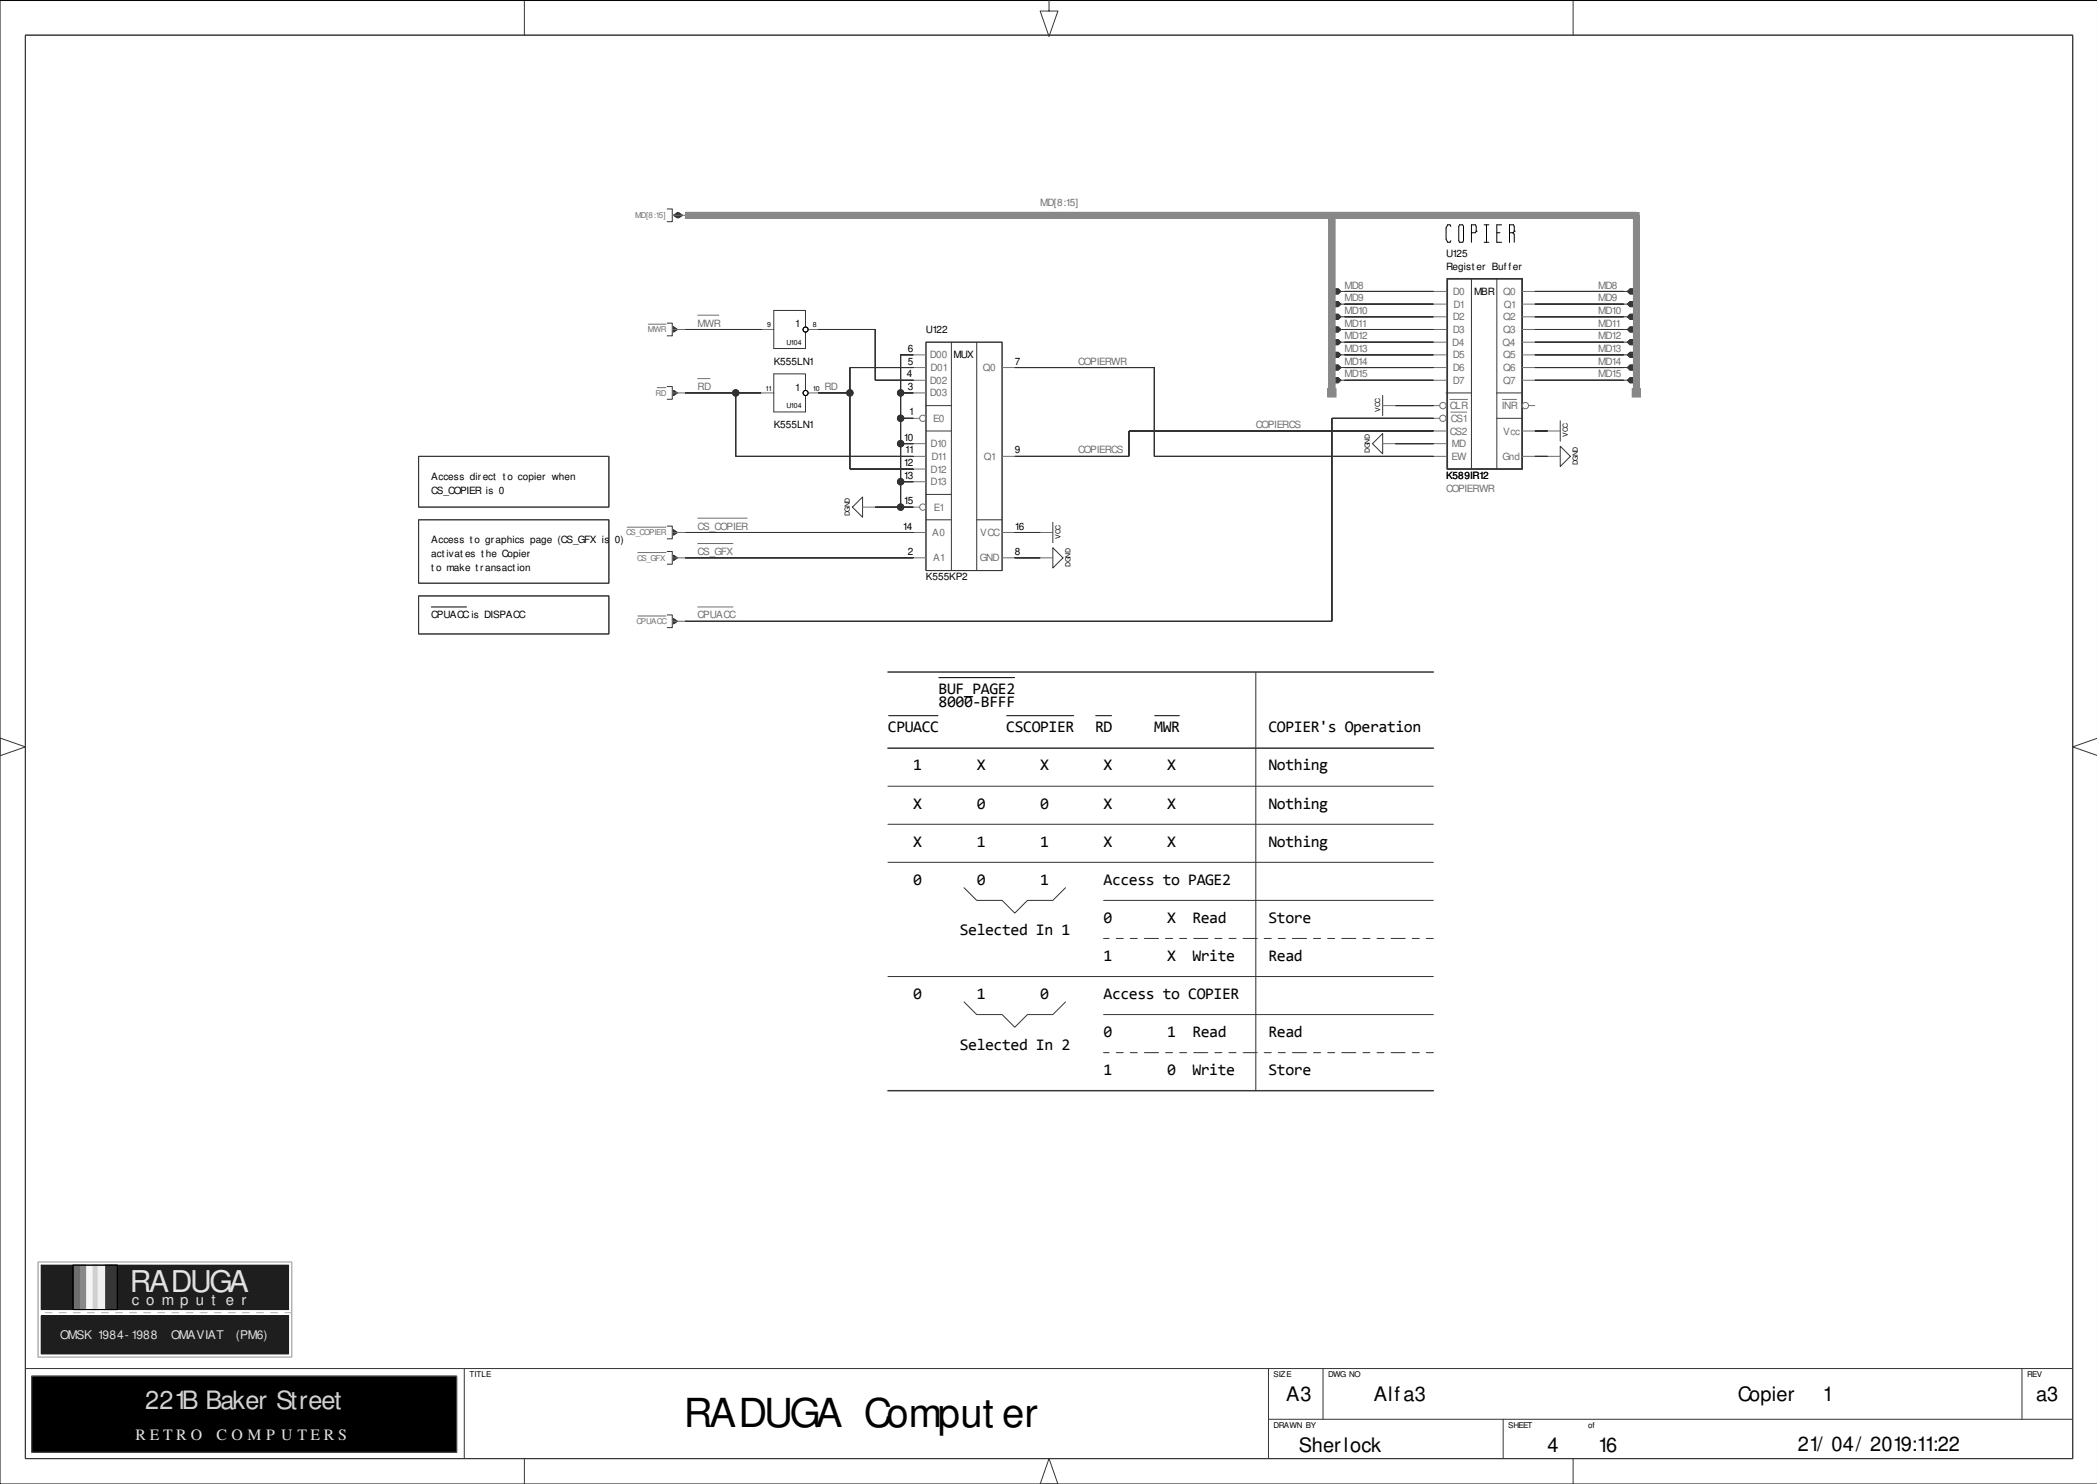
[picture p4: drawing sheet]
<svg xmlns="http://www.w3.org/2000/svg" width="420mm" height="297mm" viewBox="0 0 420 297" stroke-linecap="round" stroke-linejoin="round" font-family="sans-serif">
<path d="M419.9 .1h-419.9v296.9h419.9" fill="none" stroke="#000" stroke-width=".2"/>
<path d="M289.7 55.8h15v38.1h-15z" fill="none" stroke="#353535" stroke-width=".3"/>
<g fill="none" stroke="#6f6f6f" stroke-width=".2">
<path d="M287 58.3h2.5M304.7 58.3h2.6M287 60.9h2.5M287 63.4h2.5M287 66h2.5M287 68.5h2.5M287 71h2.5M287 73.6h2.5M287 76.1h2.5M290.3 80h3.5M300.8 80h2.8M304.7 60.9h2.6"/>
<path d="M304.7 63.4h2.6M304.7 66h2.6M304.7 68.5h2.6M304.7 71h2.6M304.7 73.6h2.6M304.7 76.1h2.6M325 76.1h.1M276.8 88.8h2.5M287 81.2h1.2M287 83.7h1.2M287 86.3h2.5M287 88.8h2.5"/>
<path d="M287 91.3h2.5M290.4 82.5h3.2M304.7 86.3h2.6M304.7 91.3h2.6M306 81.2h1.3M309.8 86.3h2.5M309.8 91.3h2.5"/>
<circle cx="288.9" cy="83.7" r=".64"/>
<circle cx="288.9" cy="81.2" r=".63"/>
<circle cx="305.4" cy="81.2" r=".63"/>
</g>
<path d="M294.6 55.8v38.1M299.7 55.8v38.1M289.5 78.6h5.1M299.7 78.6h5M274.8 88.8l2-2v4zM299.7 83.7h5M312.3 89.3l2.1 2-2.1 2.1zM312.3 84.2v4.1" fill="none" stroke="#353535" stroke-width=".2"/>
<path d="M326.3 75.6h.8l.5 .5-.5 .5h-.8l-.5-.5z" fill-rule="evenodd" fill="#353535"/>
<path d="M325 76.1h.8M326.3 75.6h.8l.5 .5-.5 .5h-.8l-.5-.5z" fill="none" stroke="#353535" stroke-width=".2"/>
<path d="M325 73.6h.1" fill="none" stroke="#6f6f6f" stroke-width=".2"/>
<path d="M326.3 73.1h.8l.5 .5-.5 .5h-.8l-.5-.5z" fill-rule="evenodd" fill="#353535"/>
<path d="M325 73.6h.8M326.3 73.1h.8l.5 .5-.5 .5h-.8l-.5-.5z" fill="none" stroke="#353535" stroke-width=".2"/>
<path d="M325 71h.1" fill="none" stroke="#6f6f6f" stroke-width=".2"/>
<path d="M326.3 70.5h.8l.5 .5-.5 .5h-.8l-.5-.5z" fill-rule="evenodd" fill="#353535"/>
<path d="M325 71h.8M326.3 70.5h.8l.5 .5-.5 .5h-.8l-.5-.5z" fill="none" stroke="#353535" stroke-width=".2"/>
<path d="M325 68.5h.1" fill="none" stroke="#6f6f6f" stroke-width=".2"/>
<path d="M326.3 68h.8l.5 .5-.5 .5h-.8l-.5-.5z" fill-rule="evenodd" fill="#353535"/>
<path d="M325 68.5h.8M326.3 68h.8l.5 .5-.5 .5h-.8l-.5-.5z" fill="none" stroke="#353535" stroke-width=".2"/>
<path d="M325 66h.1" fill="none" stroke="#6f6f6f" stroke-width=".2"/>
<path d="M326.3 65.4h.8l.5 .6-.5 .5h-.8l-.5-.5z" fill-rule="evenodd" fill="#353535"/>
<path d="M325 66h.8M326.3 65.4h.8l.5 .6-.5 .5h-.8l-.5-.5z" fill="none" stroke="#353535" stroke-width=".2"/>
<path d="M325 63.4h.1" fill="none" stroke="#6f6f6f" stroke-width=".2"/>
<path d="M325.8 63.4l.5-.5h.8l.5 .5-.5 .5h-.8z" fill-rule="evenodd" fill="#353535"/>
<path d="M325 63.4h.8M325.8 63.4l.5-.5h.8l.5 .5-.5 .5h-.8z" fill="none" stroke="#353535" stroke-width=".2"/>
<path d="M325 60.9h.1" fill="none" stroke="#6f6f6f" stroke-width=".2"/>
<path d="M325.8 60.9l.5-.5h.8l.5 .5-.5 .5h-.8z" fill-rule="evenodd" fill="#353535"/>
<path d="M325 60.9h.8M325.8 60.9l.5-.5h.8l.5 .5-.5 .5h-.8z" fill="none" stroke="#353535" stroke-width=".2"/>
<path d="M325 58.3h.1" fill="none" stroke="#6f6f6f" stroke-width=".2"/>
<path d="M325.8 58.3l.5-.5h.8l.5 .5-.5 .5h-.8z" fill-rule="evenodd" fill="#353535"/>
<path d="M325 58.3h.8M325.8 58.3l.5-.5h.8l.5 .5-.5 .5h-.8z" fill="none" stroke="#353535" stroke-width=".2"/>
<path d="M269.2 58.3h17.8z" fill-rule="evenodd" fill="#313131"/>
<path d="M269.2 58.3h17.8zM269.2 58.3h17.8" fill="none" stroke="#313131" stroke-width=".2"/>
<path d="M269.2 60.9h17.8z" fill-rule="evenodd" fill="#313131"/>
<path d="M269.2 60.9h17.8zM269.2 60.9h17.8" fill="none" stroke="#313131" stroke-width=".2"/>
<path d="M269.2 63.4h17.8z" fill-rule="evenodd" fill="#313131"/>
<path d="M269.2 63.4h17.8zM269.2 63.4h17.8" fill="none" stroke="#313131" stroke-width=".2"/>
<path d="M269.2 66h17.8z" fill-rule="evenodd" fill="#313131"/>
<path d="M269.2 66h17.8zM269.2 66h17.8" fill="none" stroke="#313131" stroke-width=".2"/>
<path d="M269.2 68.5h17.8z" fill-rule="evenodd" fill="#313131"/>
<path d="M269.2 68.5h17.8zM269.2 68.5h17.8" fill="none" stroke="#313131" stroke-width=".2"/>
<path d="M269.2 71h17.8z" fill-rule="evenodd" fill="#313131"/>
<path d="M269.2 71h17.8zM269.2 71h17.8" fill="none" stroke="#313131" stroke-width=".2"/>
<path d="M269.2 73.6h17.8z" fill-rule="evenodd" fill="#313131"/>
<path d="M269.2 73.6h17.8zM269.2 73.6h17.8" fill="none" stroke="#313131" stroke-width=".2"/>
<path d="M269.2 76.1h17.8z" fill-rule="evenodd" fill="#313131"/>
<path d="M269.2 76.1h17.8zM269.2 76.1h17.8" fill="none" stroke="#313131" stroke-width=".2"/>
<path d="M307.3 86.3h2.5z" fill-rule="evenodd" fill="#313131"/>
<path d="M307.3 86.3h2.5zM307.3 86.3h2.5" fill="none" stroke="#313131" stroke-width=".2"/>
<path d="M307.3 91.3h2.5z" fill-rule="evenodd" fill="#313131"/>
<path d="M307.3 91.3h2.5zM307.3 91.3h2.5" fill="none" stroke="#313131" stroke-width=".2"/>
<path d="M307.3 58.3h17.7z" fill-rule="evenodd" fill="#313131"/>
<path d="M307.3 58.3h17.7zM307.3 58.3h17.7" fill="none" stroke="#313131" stroke-width=".2"/>
<path d="M307.3 60.9h17.7z" fill-rule="evenodd" fill="#313131"/>
<path d="M307.3 60.9h17.7zM307.3 60.9h17.7" fill="none" stroke="#313131" stroke-width=".2"/>
<path d="M307.3 63.4h17.7z" fill-rule="evenodd" fill="#313131"/>
<path d="M307.3 63.4h17.7zM307.3 63.4h17.7" fill="none" stroke="#313131" stroke-width=".2"/>
<path d="M307.3 66h17.7z" fill-rule="evenodd" fill="#313131"/>
<path d="M307.3 66h17.7zM307.3 66h17.7" fill="none" stroke="#313131" stroke-width=".2"/>
<path d="M307.3 68.5h17.7z" fill-rule="evenodd" fill="#313131"/>
<path d="M307.3 68.5h17.7zM307.3 68.5h17.7" fill="none" stroke="#313131" stroke-width=".2"/>
<path d="M307.3 71h17.7z" fill-rule="evenodd" fill="#313131"/>
<path d="M307.3 71h17.7zM307.3 71h17.7" fill="none" stroke="#313131" stroke-width=".2"/>
<path d="M307.3 73.6h17.7z" fill-rule="evenodd" fill="#313131"/>
<path d="M307.3 73.6h17.7zM307.3 73.6h17.7" fill="none" stroke="#313131" stroke-width=".2"/>
<path d="M307.3 76.1h17.7z" fill-rule="evenodd" fill="#313131"/>
<path d="M307.3 76.1h17.7zM307.3 76.1h17.7" fill="none" stroke="#313131" stroke-width=".2"/>
<path d="M279.3 88.8h7.7z" fill-rule="evenodd" fill="#313131"/>
<path d="M279.3 88.8h7.7zM279.3 88.8h7.7" fill="none" stroke="#313131" stroke-width=".2"/>
<path d="M279.3 81.2h7.7z" fill-rule="evenodd" fill="#313131"/>
<path d="M226 86.3v5zM226 86.3v5M279.3 81.2h7.7zM279.3 81.2h7.7" fill="none" stroke="#313131" stroke-width=".2"/>
<path d="M203.2 91.3h22.8z" fill-rule="evenodd" fill="#313131"/>
<path d="M203.2 91.3h22.8zM203.2 91.3h22.8" fill="none" stroke="#313131" stroke-width=".2"/>
<path d="M226 86.3h61z" fill-rule="evenodd" fill="#313131"/>
<path d="M226 86.3h61zM226 86.3h61" fill="none" stroke="#313131" stroke-width=".2"/>
<path d="M269.2 58.3h.1" fill="none" stroke="#6f6f6f" stroke-width=".2"/>
<path d="M266.6 58.3l.5-.5h.8l.5 .5-.5 .5h-.8z" fill-rule="evenodd" fill="#353535"/>
<path d="M266.6 58.3l.5-.5h.8l.5 .5-.5 .5h-.8zM268.4 58.3h.8" fill="none" stroke="#353535" stroke-width=".2"/>
<path d="M269.2 60.9h.1" fill="none" stroke="#6f6f6f" stroke-width=".2"/>
<path d="M266.6 60.9l.5-.5h.8l.5 .5-.5 .5h-.8z" fill-rule="evenodd" fill="#353535"/>
<path d="M266.6 60.9l.5-.5h.8l.5 .5-.5 .5h-.8zM268.4 60.9h.8" fill="none" stroke="#353535" stroke-width=".2"/>
<path d="M269.2 66h.1" fill="none" stroke="#6f6f6f" stroke-width=".2"/>
<path d="M266.6 66l.5-.6h.8l.5 .6-.5 .5h-.8z" fill-rule="evenodd" fill="#353535"/>
<path d="M266.6 66l.5-.6h.8l.5 .6-.5 .5h-.8zM268.4 66h.8" fill="none" stroke="#353535" stroke-width=".2"/>
<path d="M269.2 68.5h.1" fill="none" stroke="#6f6f6f" stroke-width=".2"/>
<path d="M266.6 68.5l.5-.5h.8l.5 .5-.5 .5h-.8z" fill-rule="evenodd" fill="#353535"/>
<path d="M266.6 68.5l.5-.5h.8l.5 .5-.5 .5h-.8zM268.4 68.5h.8" fill="none" stroke="#353535" stroke-width=".2"/>
<path d="M269.2 71h.1" fill="none" stroke="#6f6f6f" stroke-width=".2"/>
<path d="M266.6 71l.5-.5h.8l.5 .5-.5 .5h-.8z" fill-rule="evenodd" fill="#353535"/>
<path d="M266.6 71l.5-.5h.8l.5 .5-.5 .5h-.8zM268.4 71h.8" fill="none" stroke="#353535" stroke-width=".2"/>
<path d="M269.2 73.6h.1" fill="none" stroke="#6f6f6f" stroke-width=".2"/>
<path d="M266.6 73.6l.5-.5h.8l.5 .5-.5 .5h-.8z" fill-rule="evenodd" fill="#353535"/>
<path d="M266.6 73.6l.5-.5h.8l.5 .5-.5 .5h-.8zM268.4 73.6h.8" fill="none" stroke="#353535" stroke-width=".2"/>
<path d="M269.2 76.1h.1" fill="none" stroke="#6f6f6f" stroke-width=".2"/>
<path d="M266.6 76.1l.5-.5h.8l.5 .5-.5 .5h-.8z" fill-rule="evenodd" fill="#353535"/>
<path d="M266.6 76.1l.5-.5h.8l.5 .5-.5 .5h-.8zM268.4 76.1h.8" fill="none" stroke="#353535" stroke-width=".2"/>
<path d="M269.2 63.4h.1" fill="none" stroke="#6f6f6f" stroke-width=".2"/>
<path d="M266.6 63.4l.5-.5h.8l.5 .5-.5 .5h-.8z" fill-rule="evenodd" fill="#353535"/>
<path d="M133.6 41.8h1v2.6h-1M266.6 63.4l.5-.5h.8l.5 .5-.5 .5h-.8zM268.4 63.4h.8" fill="none" stroke="#353535" stroke-width=".2"/>
<path d="M134.8 43.1l.8-.5v1z" fill-rule="evenodd" fill="#353535"/>
<path d="M134.8 43.1l.8-.5v1z" fill="none" stroke="#353535" stroke-width=".2"/>
<path d="M135.9 42.6l.7 .5-.7 .5z" fill-rule="evenodd" fill="#353535"/>
<g fill="none" stroke="#353535" stroke-width=".2">
<path d="M135.9 42.6l.7 .5-.7 .5zM161.3 78.1v-3.3h-6.4v7.7h6.4v-3.3M161.3 65.4v-3.3h-6.4v7.7h6.4v-3.3M185.4 68.5h15.2v45.7h-15.2zM190.5 68.5v45.7M195.5 68.5v45.7M185.4 86.3h5.1M185.4 99h5.1M185.4 81.2h5.1M170.6 101.5l2.1-2v4zM185.4 104h5.1M195.5 104h5.1"/>
<path d="M210.8 109.6l2 2.1-2 2zM210.8 104.6v4"/>
</g>
<g fill="none" stroke="#6f6f6f" stroke-width=".2">
<path d="M134.6 43.1h2.5M152.4 78.6h2.5M152.4 66h2.5M162 78.6h1.8M162 66h1.8M182.8 78.6h2.6M182.8 73.6h2.6M182.8 71h2.6M182.8 76.1h2.6M200.6 73.6h2.6M182.8 91.3h2.6M182.8 83.7h1.3"/>
<path d="M182.8 88.8h2.6M182.8 93.9h2.6M182.8 96.4h2.6M200.6 91.3h2.6M172.7 101.5h2.5M182.8 111.7h2.6M182.8 106.6h2.6M182.8 101.5h1.3M200.6 111.7h2.6M200.6 106.6h2.6M208.2 111.7h2.6M208.2 106.6h2.6"/>
<circle cx="184.7" cy="83.7" r=".64"/>
<circle cx="184.7" cy="101.5" r=".63"/>
</g>
<g fill="none" stroke="#000" stroke-width=".2">
<path d="M165.1 78.6h.1M165.1 66h.1"/>
<circle cx="161.3" cy="66" r=".51"/>
<circle cx="161.3" cy="78.7" r=".51"/>
</g>
<path d="M180.3 78.6v5.1zM180.3 78.6v5.1M180.3 88.8v7.6zM180.3 88.8v7.6" fill="none" stroke="#313131" stroke-width=".2"/>
<path d="M180.3 78.6h2.5z" fill-rule="evenodd" fill="#313131"/>
<path d="M180.3 78.6h2.5zM180.3 71v7.6zM180.3 71v7.6h2.5" fill="none" stroke="#313131" stroke-width=".2"/>
<path d="M180.3 101.5h2.5z" fill-rule="evenodd" fill="#313131"/>
<path d="M180.3 101.5h2.5zM180.3 101.5h2.5" fill="none" stroke="#313131" stroke-width=".2"/>
<path d="M180.3 96.4h2.5z" fill-rule="evenodd" fill="#313131"/>
<path d="M180.3 96.4h2.5zM180.3 96.4h2.5" fill="none" stroke="#313131" stroke-width=".2"/>
<path d="M180.3 88.8h2.5z" fill-rule="evenodd" fill="#313131"/>
<path d="M180.3 88.8h2.5zM180.3 88.8h2.5" fill="none" stroke="#313131" stroke-width=".2"/>
<path d="M180.3 83.7h2.5z" fill-rule="evenodd" fill="#313131"/>
<path d="M180.3 83.7h2.5zM180.3 83.7v5.1zM180.3 83.7h2.5M180.3 83.7v5.1" fill="none" stroke="#313131" stroke-width=".2"/>
<path d="M180.3 71h2.5z" fill-rule="evenodd" fill="#313131"/>
<path d="M180.3 71h2.5zM180.3 71h2.5M180.3 96.4v5.1zM180.3 96.4v5.1" fill="none" stroke="#313131" stroke-width=".2"/>
<path d="M175.2 101.5h5.1z" fill-rule="evenodd" fill="#313131"/>
<path d="M175.2 101.5h5.1zM175.2 101.5h5.1" fill="none" stroke="#313131" stroke-width=".2"/>
<circle cx="180.3" cy="78.6" r=".63" fill="#313131"/>
<circle cx="180.3" cy="78.6" r=".63" fill="none" stroke="#313131" stroke-width=".2"/>
<circle cx="180.3" cy="88.8" r=".63" fill="#313131"/>
<circle cx="180.3" cy="88.8" r=".63" fill="none" stroke="#313131" stroke-width=".2"/>
<circle cx="180.3" cy="83.7" r=".64" fill="#313131"/>
<circle cx="180.3" cy="83.7" r=".64" fill="none" stroke="#313131" stroke-width=".2"/>
<circle cx="180.3" cy="96.4" r=".63" fill="#313131"/>
<circle cx="180.3" cy="96.4" r=".63" fill="none" stroke="#313131" stroke-width=".2"/>
<circle cx="180.3" cy="101.5" r=".63" fill="#313131"/>
<circle cx="180.3" cy="101.5" r=".63" fill="none" stroke="#313131" stroke-width=".2"/>
<path d="M203.2 73.6h27.9z" fill-rule="evenodd" fill="#313131"/>
<path d="M203.2 73.6h27.9zM203.2 73.6h27.9M231.1 73.6v17.7zM231.1 73.6v17.7" fill="none" stroke="#313131" stroke-width=".2"/>
<path d="M231.1 91.3h55.9z" fill-rule="evenodd" fill="#313131"/>
<path d="M231.1 91.3h55.9zM231.1 91.3h55.9" fill="none" stroke="#313131" stroke-width=".2"/>
<path d="M137.1 111.7h45.7z" fill-rule="evenodd" fill="#313131"/>
<path d="M137.1 111.7h45.7zM137.1 111.7h45.7" fill="none" stroke="#313131" stroke-width=".2"/>
<path d="M170.1 93.9h12.7z" fill-rule="evenodd" fill="#313131"/>
<path d="M170.1 93.9h12.7zM170.1 93.9h12.7" fill="none" stroke="#313131" stroke-width=".2"/>
<path d="M170.1 73.6h12.7z" fill-rule="evenodd" fill="#313131"/>
<path d="M170.1 73.6h12.7zM170.1 73.6v5zM170.1 78.6v15.3zM170.1 73.6h12.7M170.1 73.6v20.3" fill="none" stroke="#313131" stroke-width=".2"/>
<path d="M163.8 78.6h6.3z" fill-rule="evenodd" fill="#313131"/>
<path d="M163.8 78.6h6.3zM163.8 78.6h6.3" fill="none" stroke="#313131" stroke-width=".2"/>
<circle cx="170.1" cy="78.6" r=".63" fill="#313131"/>
<circle cx="170.1" cy="78.6" r=".63" fill="none" stroke="#313131" stroke-width=".2"/>
<path d="M175.2 76.1h7.6z" fill-rule="evenodd" fill="#313131"/>
<path d="M175.2 76.1h7.6zM175.2 76.1h7.6" fill="none" stroke="#313131" stroke-width=".2"/>
<path d="M163.8 66h11.4z" fill-rule="evenodd" fill="#313131"/>
<path d="M163.8 66h11.4zM163.8 66h11.4M175.2 66v10.1zM175.2 66v10.1" fill="none" stroke="#313131" stroke-width=".2"/>
<path d="M203.2 106.6h5z" fill-rule="evenodd" fill="#313131"/>
<path d="M203.2 106.6h5zM203.2 106.6h5" fill="none" stroke="#313131" stroke-width=".2"/>
<path d="M203.2 111.7h5z" fill-rule="evenodd" fill="#313131"/>
<path d="M203.2 111.7h5zM203.2 111.7h5" fill="none" stroke="#313131" stroke-width=".2"/>
<path d="M137.1 106.6h45.7z" fill-rule="evenodd" fill="#313131"/>
<path d="M137.1 106.6h45.7zM137.1 106.6h45.7" fill="none" stroke="#313131" stroke-width=".2"/>
<path d="M139.7 108.8h7M139.7 103.7h9.8" fill="none" stroke="#6f6f6f" stroke-width=".2"/>
<path d="M137.1 66h15.3z" fill-rule="evenodd" fill="#313131"/>
<path d="M137.1 66h15.3zM137.1 66h15.3" fill="none" stroke="#313131" stroke-width=".2"/>
<path d="M139.7 63.1h4.2" fill="none" stroke="#6f6f6f" stroke-width=".2"/>
<path d="M133.6 64.7h1v2.5h-1" fill="none" stroke="#353535" stroke-width=".2"/>
<path d="M134.8 65.4l.8 .6-.8 .5z" fill-rule="evenodd" fill="#353535"/>
<path d="M134.8 65.4l.8 .6-.8 .5z" fill="none" stroke="#353535" stroke-width=".2"/>
<path d="M129.8 64.9h3.5M134.6 66h2.5" fill="none" stroke="#6f6f6f" stroke-width=".2"/>
<path d="M147.3 78.6v12.7zM147.3 78.6v12.7" fill="none" stroke="#313131" stroke-width=".2"/>
<path d="M137.1 78.6h10.2z" fill-rule="evenodd" fill="#313131"/>
<path d="M137.1 78.6h10.2zM137.1 78.6h10.2" fill="none" stroke="#313131" stroke-width=".2"/>
<path d="M147.3 78.6h5.1z" fill-rule="evenodd" fill="#313131"/>
<path d="M147.3 78.6h5.1zM147.3 78.6h5.1" fill="none" stroke="#313131" stroke-width=".2"/>
<path d="M147.3 91.3h35.5z" fill-rule="evenodd" fill="#313131"/>
<path d="M147.3 91.3h35.5zM147.3 91.3h35.5" fill="none" stroke="#313131" stroke-width=".2"/>
<circle cx="147.3" cy="78.6" r=".63" fill="#313131"/>
<circle cx="147.3" cy="78.6" r=".63" fill="none" stroke="#313131" stroke-width=".2"/>
<path d="M139.7 75.8h2.4" fill="none" stroke="#6f6f6f" stroke-width=".2"/>
<path d="M133.6 77.4h1v2.5h-1" fill="none" stroke="#353535" stroke-width=".2"/>
<path d="M134.8 78.1l.8 .5-.8 .6z" fill-rule="evenodd" fill="#353535"/>
<path d="M134.8 78.1l.8 .5-.8 .6zM133.6 105.3h1v2.6h-1" fill="none" stroke="#353535" stroke-width=".2"/>
<path d="M131.6 77.6h1.7M134.6 78.6h2.5" fill="none" stroke="#6f6f6f" stroke-width=".2"/>
<path d="M134.8 106.1l.8 .5-.8 .5z" fill-rule="evenodd" fill="#353535"/>
<path d="M133.6 110.4h1v2.5h-1M134.8 106.1l.8 .5-.8 .5z" fill="none" stroke="#353535" stroke-width=".2"/>
<path d="M125.6 105.5h7.7M134.6 106.6h2.5" fill="none" stroke="#6f6f6f" stroke-width=".2"/>
<path d="M134.8 111.2l.8 .5-.8 .5z" fill-rule="evenodd" fill="#353535"/>
<path d="M276.8 79.2v4M134.8 111.2l.8 .5-.8 .5z" fill="none" stroke="#353535" stroke-width=".2"/>
<path d="M276.8 81.2h2.5M127.7 110.6h5.6M134.6 111.7h2.5" fill="none" stroke="#6f6f6f" stroke-width=".2"/>
<path d="M266.6 83.7h20.4z" fill-rule="evenodd" fill="#313131"/>
<path d="M266.6 83.7h20.4zM266.6 83.7v40.7zM266.6 83.7h20.4M266.6 83.7v40.7" fill="none" stroke="#313131" stroke-width=".2"/>
<path d="M137.1 124.4h129.5z" fill-rule="evenodd" fill="#313131"/>
<path d="M137.1 124.4h129.5zM137.1 124.4h129.5" fill="none" stroke="#313131" stroke-width=".2"/>
<path d="M139.7 121.5h7" fill="none" stroke="#6f6f6f" stroke-width=".2"/>
<path d="M133.6 123.1h1v2.5h-1" fill="none" stroke="#353535" stroke-width=".2"/>
<path d="M134.8 123.8l.8 .6-.8 .5z" fill-rule="evenodd" fill="#353535"/>
<g fill="none" stroke="#353535" stroke-width=".2">
<path d="M83.8 91.3h38.1v10.2h-38.1zM83.8 119.3h38.1v7.6h-38.1zM83.8 104h38.1v12.7h-38.1zM134.8 123.8l.8 .6-.8 .5zM251.4 134.5v83.8M177.8 157.4h109.2M177.8 165h109.2M177.8 172.6h109.2M193 177.7l2.5 2.5h5.1l2.6 2.6 2.5-2.6h5.1l2.5-2.5M177.8 195.5h109.2M220.9 180.2h66.1M193 200.5l2.5 2.6h5.1l2.6 2.5 2.5-2.5h5.1l2.5-2.6"/>
<path d="M220.9 203.1h66.1"/>
</g>
<path d="M127.7 123.3h5.6M134.6 124.4h2.5" fill="none" stroke="#6f6f6f" stroke-width=".2"/>
<path d="M86.3 121.5h7.1M188 135.6h15.1M177.9 143.3h9.9M201.5 143.3h13.4M219.3 143.3h3.2M231.2 143.3h4.9" fill="none" stroke="#000" stroke-width=".2"/>
<path d="M177.8 134.5h109.2M177.8 149.8h109.2M177.8 218.3h109.2" fill="none" stroke="#353535" stroke-width=".3"/>
<path d="M287 187.8h-66.1M287 210.7h-66.1" fill="none" stroke="#353535" stroke-width=".2" stroke-dasharray="1.4 1.4 1.4 1.4 2.8 1.4"/>
<path d="M266.6 43.1v35.5" fill="none" stroke="#888" stroke-width=".2"/>
<path d="M266.6 43.1v35.5zM266.6 43.1v35.5" fill="none" stroke="#888" stroke-width="1.3" stroke-linecap="butt"/>
<path d="M266.6 43.1h61z" fill-rule="evenodd" fill="#888"/>
<path d="M266.6 43.1h61zM266.6 43.1h61M327.6 43.1v35.5zM327.6 43.1v35.5" fill="none" stroke="#888" stroke-width="1.3" stroke-linecap="butt"/>
<path d="M327.6 43.1v35.5" fill="none" stroke="#888" stroke-width=".2"/>
<path d="M137.1 43.1h129.5z" fill-rule="evenodd" fill="#888"/>
<path d="M137.1 43.1h129.5zM137.1 43.1h129.5" fill="none" stroke="#888" stroke-width="1.3" stroke-linecap="butt"/>
<path d="M265.8 77.8h1.7v1.7h-1.7z" fill-rule="evenodd" fill="#888"/>
<path d="M265.8 77.8h1.7v1.7h-1.7z" fill="none" stroke="#888" stroke-width=".2"/>
<path d="M326.8 77.8h1.6v1.7h-1.6z" fill-rule="evenodd" fill="#888"/>
<path d="M326.8 77.8h1.6v1.7h-1.6z" fill="none" stroke="#888" stroke-width=".2"/>
<path d="M327 42.5h1.1v1.2h-1.1z" fill-rule="evenodd" fill="#888"/>
<path d="M327 42.5h1.1v1.2h-1.1z" fill="none" stroke="#888" stroke-width=".2"/>
<circle cx="266.6" cy="43.1" r=".55" fill="#888"/>
<circle cx="266.6" cy="43.1" r=".55" fill="none" stroke="#888" stroke-width=".2"/>
<path d="M23.5 253.2h34.3v8.9h-34.3z" fill-rule="evenodd" fill="#1e1e1e"/>
<path d="M23.5 253.2h34.3v8.9h-34.3z" fill="none" stroke="#1e1e1e" stroke-width=".2"/>
<path d="M22.2 253.2h1.3v8.9h-1.3z" fill-rule="evenodd" fill="#363636"/>
<path d="M22.2 253.2h1.3v8.9h-1.3z" fill="none" stroke="#363636" stroke-width=".2"/>
<path d="M21 253.2h1.2v8.9h-1.2z" fill-rule="evenodd" fill="#353535"/>
<path d="M21 253.2h1.2v8.9h-1.2z" fill="none" stroke="#353535" stroke-width=".2"/>
<path d="M18.4 253.2h1.3v8.9h-1.3z" fill-rule="evenodd" fill="#d4d4d4"/>
<path d="M18.4 253.2h1.3v8.9h-1.3z" fill="none" stroke="#d4d4d4" stroke-width=".2"/>
<path d="M17.1 253.2h1.3v8.9h-1.3z" fill-rule="evenodd" fill="#f7f7f7"/>
<path d="M17.1 253.2h1.3v8.9h-1.3z" fill="none" stroke="#f7f7f7" stroke-width=".2"/>
<path d="M15.9 253.2h1.2v8.9h-1.2z" fill-rule="evenodd" fill="#888"/>
<path d="M15.9 253.2h1.2v8.9h-1.2z" fill="none" stroke="#888" stroke-width=".2"/>
<path d="M14.6 253.2h1.3v8.9h-1.3z" fill-rule="evenodd" fill="#6f6f6f"/>
<path d="M14.6 253.2h1.3v8.9h-1.3z" fill="none" stroke="#6f6f6f" stroke-width=".2"/>
<path d="M8.3 253.2h6.3v8.9h-6.3z" fill-rule="evenodd" fill="#1e1e1e"/>
<path d="M8.3 253.2h6.3v8.9h-6.3z" fill="none" stroke="#1e1e1e" stroke-width=".2"/>
<path d="M19.7 253.2h1.3v8.9h-1.3z" fill-rule="evenodd" fill="#f0f0f0"/>
<path d="M19.7 253.2h1.3v8.9h-1.3z" fill="none" stroke="#f0f0f0" stroke-width=".2"/>
<path d="M7.6 252.6h50.8v19h-50.8z" fill="none" stroke="#b3b3b3" stroke-width=".2"/>
<path d="M14.6 253.2h8.9v8.9h-8.9z" fill="none" stroke="#000" stroke-width=".2"/>
<path d="M8.3 263.4h49.5v7.6h-49.5z" fill-rule="evenodd" fill="#1e1e1e"/>
<path d="M8.3 263.4h49.5v7.6h-49.5z" fill="none" stroke="#1e1e1e" stroke-width=".2"/>
<path d="M58.4 262.8h-50.1" fill="none" stroke="#b3b3b3" stroke-width=".2" stroke-dasharray="1.4 1.4"/>
<g fill="none" stroke="#353535" stroke-width=".2">
<path d="M210 0v2.2h1.8l-1.8 5.1-1.8-5.1h1.8M5.1 7h409.8v285h-409.8zM105 .2v6.9M314.9 .2v6.9M-.1 149.5l.1-1.8 5.1 1.8-5.1 1.8v-1.8M419.9 147.8l-5 1.7 5 1.7M5.1 273.9h87.8M253.9 273.9h-161v18.1M264.9 273.9v10.2M404.8 273.9v10.2M414.9 273.9h-161v18.1M105 292v5.1"/>
<path d="M210 297h1.8l-1.8-5-1.8 5 1.8 .1M253.9 284.1h161M300.9 284.1v7.9M314.9 292v5.1"/>
</g>
<path d="M6.3 275.5h85.1v15.2h-85.1z" fill-rule="evenodd" fill="#000"/>
<path d="M6.3 275.5h85.1v15.2h-85.1z" fill="none" stroke="#000" stroke-width=".2"/>
<path d="M6.3 275.5h85.1v15.2h-85.1z" fill="none" stroke="#535353" stroke-width=".2"/>
<text font-size="8" x="136.9" y="285.6">RADUGA Comput er</text>
<text font-size="6" fill="#e2e2e2" x="26" y="258.5">RADUGA</text>
<text font-size="5.1" fill="#d3d3d3" x="29" y="282">221B Baker Street</text>
<text font-size="4.9" x="289.5" y="48.4">COPIER</text>
<g font-size="4">
<text x="257.5" y="280.4">A3</text>
<text x="275" y="280.4">Alfa3</text>
<text x="347.9" y="280.4">Copier</text>
<text x="364.9" y="280.4">1</text>
<text x="407.6" y="280.4">a3</text>
<text x="260" y="290.6">Sherlock</text>
<text x="309.8" y="290.6">4</text>
<text x="320" y="290.6">16</text>
<text x="359.9" y="290.5">21/ 04/ 2019:11:22</text>
</g>
<g font-size="3.3">
<text x="187.9" y="139">BUF_PAGE2</text>
<text x="187.9" y="141.5">8000-BFFF</text>
<text x="177.8" y="146.6">CPUACC</text>
<text x="201.5" y="146.6">CSCOPIER</text>
<text x="219.2" y="146.6">RD</text>
<text x="231.1" y="146.6">MWR</text>
<text x="253.9" y="146.6">COPIER's Operation</text>
<text x="182.8" y="154.2">1</text>
<text x="195.5" y="154.2">X</text>
<text x="208.2" y="154.2">X</text>
<text x="220.9" y="154.2">X</text>
<text x="233.6" y="154.2">X</text>
<text x="253.9" y="154.2">Nothing</text>
<text x="182.8" y="161.8">X</text>
<text x="195.5" y="161.8">0</text>
<text x="208.2" y="161.8">0</text>
<text x="220.9" y="161.8">X</text>
<text x="233.6" y="161.8">X</text>
<text x="253.9" y="161.8">Nothing</text>
<text x="182.8" y="169.5">X</text>
<text x="195.5" y="169.5">1</text>
<text x="208.2" y="169.5">1</text>
<text x="220.9" y="169.5">X</text>
<text x="233.6" y="169.5">X</text>
<text x="253.9" y="169.5">Nothing</text>
<text x="182.8" y="177.1">0</text>
<text x="195.5" y="177.1">0</text>
<text x="208.2" y="177.1">1</text>
<text x="220.9" y="177.1">Access to PAGE2</text>
<text x="220.9" y="184.7">0</text>
<text x="233.6" y="184.7">X</text>
<text x="238.7" y="184.7">Read</text>
<text x="253.9" y="184.7">Store</text>
<text x="192.1" y="187.2">Selected In 1</text>
<text x="220.9" y="192.3">1</text>
<text x="233.6" y="192.3">X</text>
<text x="238.7" y="192.3">Write</text>
<text x="253.9" y="192.3">Read</text>
<text x="182.8" y="199.9">0</text>
<text x="195.5" y="199.9">1</text>
<text x="208.2" y="199.9">0</text>
<text x="220.9" y="199.9">Access to COPIER</text>
<text x="220.9" y="207.6">0</text>
<text x="233.6" y="207.6">1</text>
<text x="238.7" y="207.6">Read</text>
<text x="253.9" y="207.6">Read</text>
<text x="192.1" y="210.1">Selected In 2</text>
<text x="220.9" y="215.2">1</text>
<text x="233.6" y="215.2">0</text>
<text x="238.7" y="215.2">Write</text>
<text x="253.9" y="215.2">Store</text>
</g>
<g font-size="3.2" fill="#e2e2e2">
<text x="27.1" y="288.2">R E T R O</text>
<text x="43.3" y="288.2">C O M P U T E R S</text>
</g>
<text font-size="3" fill="#dfdfdf" x="26.4" y="261.3">c o m p u t e r</text>
<text font-size="2.4" fill="#dfdfdf" x="12" y="268">OMSK 1984- 1988</text>
<g font-size="2.4" fill="#e2e2e2">
<text x="34.3" y="268">OMAVIAT</text>
<text x="47.2" y="268">(PM6)</text>
</g>
<g font-size="2" fill="#6f6f6f">
<text x="208.2" y="41.3">MD[8:15]</text>
<text x="269.2" y="57.8">MD8</text>
<text x="290.8" y="59">D0</text>
<text x="300.9" y="59">Q0</text>
<text x="320" y="57.8">MD8</text>
<text x="139.7" y="65.4">MWR</text>
<text x="269.2" y="60.3">MD9</text>
<text x="269.2" y="62.8">MD10</text>
<text x="269.2" y="65.4">MD11</text>
<text x="290.8" y="64.1">D2</text>
<text x="291" y="61.6">D1</text>
<text x="300.9" y="64.1">Q2</text>
<text x="301.1" y="61.6">Q1</text>
<text x="320" y="60.3">MD9</text>
<text x="320" y="62.8">MD10</text>
<text x="320" y="65.4">MD11</text>
<text x="186.1" y="71.7">D00</text>
<text x="269.2" y="67.9">MD12</text>
<text x="269.2" y="70.5">MD13</text>
<text x="290.7" y="69.2">D4</text>
<text x="290.8" y="66.7">D3</text>
<text x="290.8" y="71.7">D5</text>
<text x="300.8" y="69.2">Q4</text>
<text x="300.9" y="66.7">Q3</text>
<text x="300.9" y="71.7">Q5</text>
<text x="320" y="67.9">MD12</text>
<text x="320" y="70.5">MD13</text>
<text x="186.1" y="76.8">D02</text>
<text x="186.3" y="74.3">D01</text>
<text x="196.8" y="74.3">Q0</text>
<text x="215.9" y="73">COPIERWR</text>
<text x="269.2" y="73">MD14</text>
<text x="269.2" y="75.5">MD15</text>
<text x="290.8" y="74.3">D6</text>
<text x="290.8" y="76.8">D7</text>
<text x="300.9" y="74.3">Q6</text>
<text x="300.9" y="76.8">Q7</text>
<text x="320" y="73">MD14</text>
<text x="320" y="75.5">MD15</text>
<text x="139.7" y="78.1">RD</text>
<text x="165.1" y="78.1">RD</text>
<text x="186.1" y="79.4">D03</text>
<text x="290.3" y="81.9">CLR</text>
<text x="300.7" y="81.9">INR</text>
<text x="186.3" y="89.5">D10</text>
<text x="186.8" y="84.4">E0</text>
<text x="251.4" y="85.7">COPIERCS</text>
<text x="290.3" y="87">CS2</text>
<text x="290.4" y="84.4">CS1</text>
<text x="290.7" y="89.5">MD</text>
<text x="300.9" y="87">Vcc</text>
<text x="186.3" y="94.6">D12</text>
<text x="186.5" y="92.1">D11</text>
<text x="196.9" y="92.1">Q1</text>
<text x="215.9" y="90.8">COPIERCS</text>
<text x="290.6" y="92.1">EW</text>
<text x="300.8" y="92.1">Gnd</text>
<text x="186.3" y="97.1">D13</text>
<text x="289.5" y="98.4">COPIERWR</text>
<text x="139.7" y="106">CS_COPIER</text>
<text x="186.6" y="107.3">A0</text>
<text x="187" y="102.2">E1</text>
<text x="196.2" y="107.3">VCC</text>
<text x="139.7" y="111.1">CS_GFX</text>
<text x="186.8" y="112.4">A1</text>
<text x="196.1" y="112.4">GND</text>
<text x="139.7" y="123.8">CPUACC</text>
</g>
<g font-size="2">
<text x="289.5" y="51.4">U125</text>
<text x="289.5" y="54">Regist er Buffer</text>
<text x="295.1" y="59">MBR</text>
<text x="159.2" y="65.5">1</text>
<text x="181.7" y="70.5">6</text>
<text x="185.4" y="66.7">U122</text>
<text x="190.9" y="71.7">MUX</text>
<text x="154.9" y="73">K555LN1</text>
<text x="181.6" y="75.5">4</text>
<text x="181.7" y="73">5</text>
<text x="203.2" y="73">7</text>
<text x="159.2" y="78.2">1</text>
<text x="181.7" y="78.1">3</text>
<text x="182" y="83.2">1</text>
<text x="154.9" y="85.7">K555LN1</text>
<text x="180.9" y="88.2">10</text>
<text x="180.9" y="95.9">13</text>
<text x="180.9" y="93.3">12</text>
<text x="181.2" y="90.8">11</text>
<text x="203.2" y="90.8">9</text>
<text x="289.5" y="95.9">K589IR12</text>
<text x="86.3" y="96">Access direct t o copier when</text>
<text x="86.3" y="98.8">CS_COPIER is 0</text>
<text x="180.9" y="100.9">15</text>
<text x="180.7" y="106">14</text>
<text x="203.2" y="106">16</text>
<text x="86.3" y="108.7">Access t o graphics page (CS_GFX is 0)</text>
<text x="86.3" y="111.5">act ivat es t he Copier</text>
<text x="181.7" y="111.1">2</text>
<text x="203.2" y="111.1">8</text>
<text x="86.3" y="114.3">t o make t ransact ion</text>
<text x="185.4" y="116.2">K555KP2</text>
<text x="86.3" y="123.8">CPUACCis DISPACC</text>
</g>
<g font-size="1.6" fill="#6f6f6f">
<text x="127.1" y="43.7">MD[8:15]</text>
<text x="129.7" y="66.5">MWR</text>
<text x="131.3" y="79.2">RD</text>
<text x="125.3" y="107.1">CS_COPIER</text>
<text x="127.5" y="112.2">CS_GFX</text>
<text x="127.4" y="124.9">CPUACC</text>
</g>
<g font-size="1.6">
<text x="94" y="275.6">TITLE</text>
<text x="255" y="275.6">SIZE</text>
<text x="265.9" y="275.6">DWG NO</text>
<text x="405.8" y="275.6">REV</text>
<text x="255" y="285.8">DRAWN BY</text>
<text x="301.9" y="285.8">SHEET</text>
<text x="317.9" y="285.8">of</text>
</g>
<g font-size="1.4">
<text x="153.6" y="65.6">9</text>
<text x="162.8" y="65.6">8</text>
<text x="157.4" y="69">U104</text>
<text x="153.3" y="78.2">11</text>
<text x="157.4" y="81.7">U104</text>
<text x="162.8" y="78.2">10</text>
<text x="276.3" y="82.5" transform="rotate(-90 276.3 82.5)">VCC</text>
<text x="313.9" y="87.6" transform="rotate(-90 313.9 87.6)">VCC</text>
<text x="274.2" y="90.6" transform="rotate(-90 274.2 90.6)">DGND</text>
<text x="315.9" y="93.1" transform="rotate(-90 315.9 93.1)">DGND</text>
<text x="170.1" y="103.3" transform="rotate(-90 170.1 103.3)">DGND</text>
<text x="212.3" y="107.9" transform="rotate(-90 212.3 107.9)">VCC</text>
<text x="214.3" y="113.5" transform="rotate(-90 214.3 113.5)">DGND</text>
</g>
</svg>
